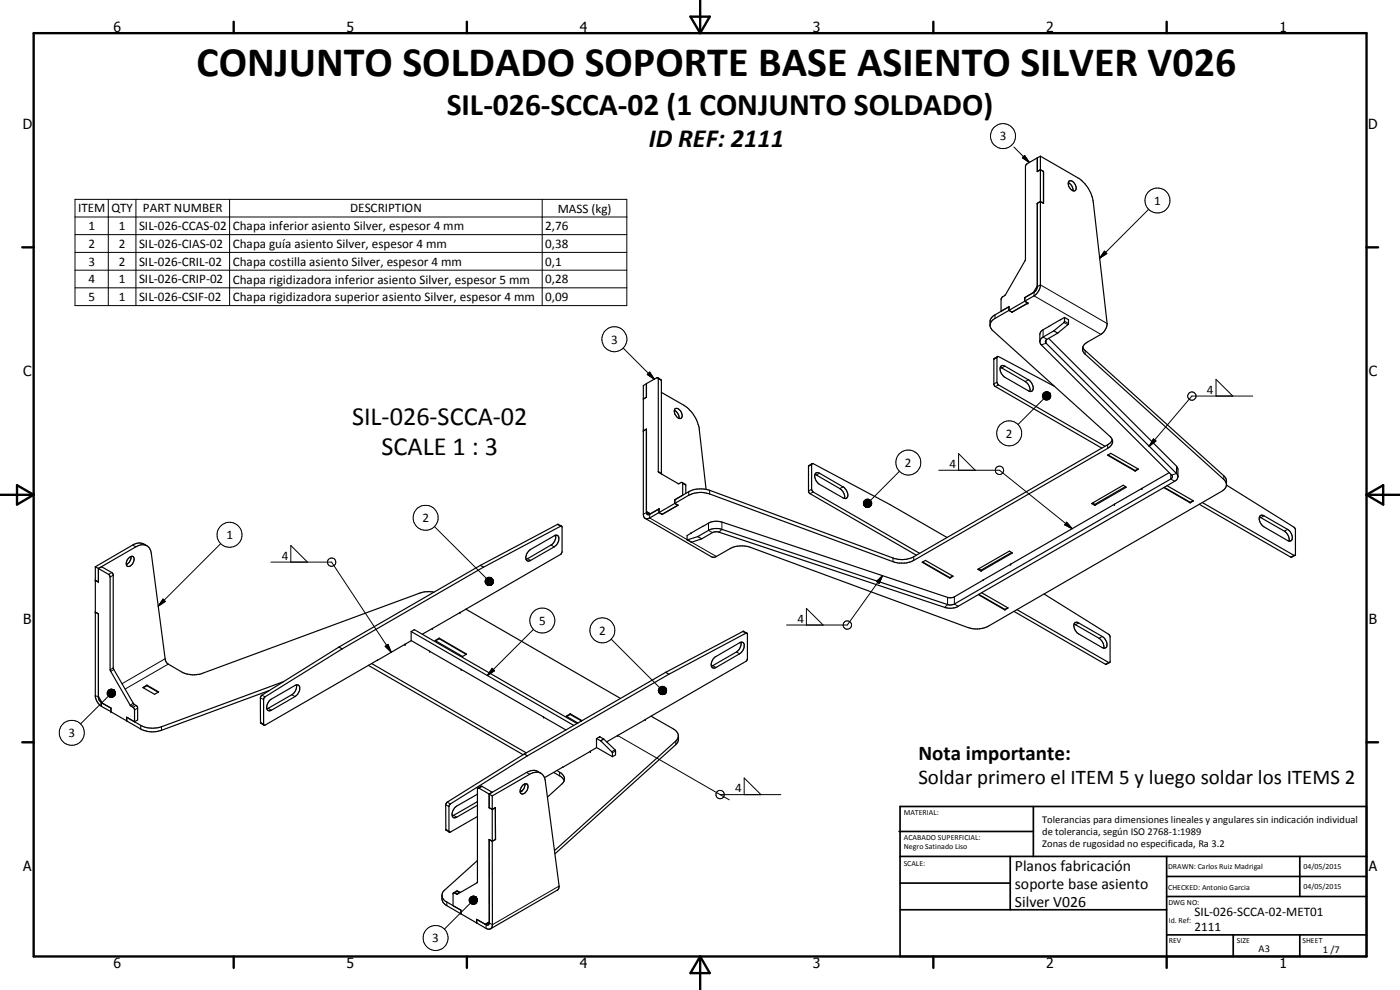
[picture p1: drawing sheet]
<svg xmlns="http://www.w3.org/2000/svg" width="420mm" height="297mm" viewBox="0 0 420 297" stroke-linecap="round" stroke-linejoin="round" font-family="sans-serif">
<g fill="none" stroke="#000" stroke-width=".35">
<path d="M311.3 47.4v4.1l.9-.6 1 .5M311.3 47.4l-3.1 1.7-.4 .7v28.1l-6 10.5-1.3 1.1-.1 3.9 2.4-1.4M312.2 46.9v38.9a4.3 4.3 0 0 1-1.9 3l-2.8 1.6M312.2 46.9l11.3 6.4a10.3 10.3 0 0 1 4.6 7.4l4.2 36.4a4.4 4.4 0 0 1-1.9 3.2l-4.1 2.4a2.1 2.1 0 0 0-.6 3.6l41.6 37.5 .8 1.5M312.2 46.9l-.9 .5M313.2 51.4v9.6M313.2 51.4l-.1 .1M320.6 54.8a2.5 2.5 0 0 1 1.4 2.4M320.7 54.4a1.3 1.3 0 0 1 2 .9l.3 1.1a.81 .81 0 0 1-.6 .9 .81 .81 0 0 1-.9-.4 2.15 2.15 0 0 1-.8-2.5zM313.1 61h.1M313.2 61l-1-.5-.9 .5v25.3l-.8 1.2-3 1.8v1.1M302.8 93.1l.9 .6"/>
<path d="M302.8 92v1.1M302.8 93.1l-4.9 2.9-.6 .8-.2 .7M302.8 92l-4.5 2.7-.8 .7-.4 .8v1.5l.5 1.2 35.5 32a1.94 1.94 0 0 1-.3 3.4l-58.6 33.8a8 8 0 0 1-4.8 .8l-56.4-20.7a7.9 7.9 0 0 0-6.3 .4l-4.2 2.4M302.8 93.1l.9 .5M303.7 93.6v.1M307.5 90.4l1 .5-4.8 2.8M307.5 90.4l-4.7 2.7M307.5 90.4l1 .5-4.8 2.7M311.3 85.8l-1.2 2-2.6 1.5M314.7 98h.1M314.8 97.9v.1M314.8 98l-2.5 1.6-.2 .7v2.2"/>
<path d="M316.3 99.3l1.1 .6M316.3 99.3l-3.8 2.2-.4 1M317.4 99.9l-3.4 2-.3 .5 .3 .6 39.1 39.1 .4 .9M319.5 95.2l-4.8 2.8M319.5 95.2l1.2 .7-.1 1.4-3.2 2.6M319.5 95.2l-.2 1.6-3 2.5M194 115.1l-.9 .6v38.6a1.16 1.16 0 0 0 .5 1.2 1.16 1.16 0 0 0 1.4-.1l2.8-1.6M194 119.2l-.9 .6M194 115.1v4.1M197.4 113.3l1.1 .9 .1 28.1M197.4 113.3l.2 .3v28l5.9 3.5 1.3-.3 .1 3.8-2.4 1.4M197.4 113.3l-3.4 1.8"/>
<path d="M198.5 117.7l6.7 3.9a10.6 10.6 0 0 1 4.7 7.4l2 17.9M299.3 107l-.1 7.7 .5 .8 31.9 18.4M299.3 107h.4l16.8 9M299.4 107l-1.1 .7v7.7l.3 .6 32.1 18.5M300.2 110.2l7.5 4.3a2.87 2.87 0 0 1 1.4 2.9M300.4 109.9l.5-.3 .7 .3 7 4.1a2.22 2.22 0 0 1 .9 3.4l-.9-.1-7-4.1a2.66 2.66 0 0 1-1.2-3.3zM312.1 102.5l.4 1 39.1 39 .3 .5-.3 .6-65.2 37.6-1.1 .3-.9-.1-67.7-22.6a5.2 5.2 0 0 0-4.1 .3l-3.2 1.9M314.7 101.5l38.4 38.4 .4 .9v2.2M324.9 104.2l.5 .7 41.9 37.8 .7 1.1 .1 1.8M194 128.7v25.1l.2 .5 .6 .1 3-1.7v1.1M194 128.8l-.9 .5M194 128.7l-.9 .6"/>
<path d="M202.4 123.1a2.51 2.51 0 0 1 1.4 2.4M202.5 122.7a1.59 1.59 0 0 1 2.2 1.5l.1 .5a.81 .81 0 0 1-.6 .9 .81 .81 0 0 1-1-.4l-.7-1-.2-.8zM243.7 139.1l-1.1 .7v7.7l.4 .6 32 18.5M243.8 139.1l-.2 .3v7.4l.4 .8 32 18.4M243.8 139.1l23.4 12.3 17.1 9.9M332.4 136.6l1-.6 8.3 4.8-1 .6zM332.5 136.5l8.2 4.7M333.8 132l-.5 .8-.9 .6-58.2 33.6a7.9 7.9 0 0 1-6.2 .4l-55-20.3a8.2 8.2 0 0 0-6.3 .4l-4.2 2.4M168.5 157.9l-1.1-.6-23.2 12.3M194 153.5l1.2 .7zM197.8 153.8l.9 .5M198.7 154.3h.1"/>
<path d="M202.5 151l1 .6M202.5 149.9v1.1M202.5 151l-4.7 2.8M203.4 151.6h.1M203.5 151.6l-4.8 2.7M204.7 144.8l1.1 .7v2.6M207.4 160l-1.2 .7v1.3M207.4 159.9v.1M210.9 157.9l-3.6 2.1M210.9 157.9h.1M210.9 157.9l2-1.1a5.4 5.4 0 0 1 3.8-.2l68 22.7 1.7-.2 8.7-5.1M244.5 142.4l7.5 4.2a2.87 2.87 0 0 1 1.4 3"/>
<path d="M244.8 142l.5-.2 .6 .2 7.1 4.1a2.22 2.22 0 0 1 .9 3.5l-.9-.2-7.1-4.1a2.66 2.66 0 0 1-1.1-3.3zM327.6 151.1l9.5-5.5 .9 .6-9.4 5.4zM327.9 150.9l.7 .4M328.6 151.3v.3M334.5 151.3l-31.2 18M337.8 146l-9.2 5.3M340.7 141.2v.2M341.5 140.7l-.8 .5M349.3 146.3l7.9 4.6M349.4 146.2l7.8 4.5M350.2 145.7l8 4.6-1 .6M350.9 141.8l-16.5 9.5"/>
<path d="M353.5 143l-.4 1-.6 .4-64.9 37.5a5.2 5.2 0 0 1-4.1 .3l-68-22.6-1.5 .1-3.4 2M357.2 150.7v.2M358 150.2l-.8 .5M359.9 151.3l27.5 15.9 .2 .1 1.1-.6M360.8 150.8l27.9 15.9M368.1 145.5l20.5 12.9 .2 .4-.1 7.9M368.1 145.6l-.6 1.1-.9 .7-70 40.5a7.8 7.8 0 0 1-6.2 .4l-65.1-24a7.8 7.8 0 0 0-6.2 .3l-4.4 2.5h-1.1l-20-11.6M378 155.1l7.5 4.3a3.1 3.1 0 0 1 1.4 2.9M378.2 154.8l.5-.2h.4l7.3 4.2a2.47 2.47 0 0 1 1.1 3.4l-.6 .1-.5-.1-7.1-4.1a2.6 2.6 0 0 1-1.1-3.3zM28.6 170.1v38.9a4.4 4.4 0 0 0 1.9 3l2.8 1.5M28.6 174.1l.9 .5M28.6 170.1l.9 .5"/>
<path d="M29.5 170.6l11.3-6.5a2.79 2.79 0 0 1 2.9-.5 2.79 2.79 0 0 1 1.7 2.5l4.2 32 .9 1.2 4.1 2.3a7.8 7.8 0 0 0 6.2 .4l65.1-24a9 9 0 0 1 4.3-.3M29.5 170.6v4.1l-.9-.6M29.5 170.6l1-.5 3.1 1.7 .4 .7v27.9l6.1 10.8 1.2 1v3.8l-.9 .6M29.5 170.6l3.2 1.8 .4 .6v28l6 10.6 1.2 1.1 .1 3.9M38.8 167.3a.79 .79 0 0 1 .8-.4 .79 .79 0 0 1 .6 .6 2.2 2.2 0 0 1-1.9 2.5 1.77 1.77 0 0 1 .5-2.7zM39.3 167a2.63 2.63 0 0 1-1.4 2.4M44.1 163.7a3.5 3.5 0 0 0-4.3-.2l-11.2 6.6M144.2 169.6l-42.5 24.5M144.2 169.6l.9 .6M145.1 170.2l23.5-12.3 .1 7.6-.4 .8-30.3 17.5M145.1 170.2l-42.4 24.5M159 165l7.3-4.2a.84 .84 0 0 1 1.4 .4 2.99 2.99 0 0 1-1.4 2.9l-7.1 4a1.01 1.01 0 0 1-1.3-.1 1.01 1.01 0 0 1 0-1.4z"/>
<path d="M166.7 160.6a3 3 0 0 1-1.3 2.9l-7.5 4.3M206.2 162l1.2 .6M207.4 162.6l.1 .1M209.4 161l-3.2 1M209.4 161l1.2 .7M210.6 161.7l-3.1 1M276.8 168.7l.9-.6 8.3 4.8-.9 .6zM276.9 168.6l8.2 4.7M285.1 173.3v.2M285.9 172.8l-.8 .5M293.4 170.8l9.5-5.4 1 .5-9.5 5.5zM293.7 178.4l7.9 4.6"/>
<path d="M293.7 170.7l.7 .4M293.8 178.4l7.8 4.4M294.4 171.1v.3M294.6 177.8l7.9 4.6-.9 .6M295.1 174h.1M303.3 169.3l-8.2 4.7M303.3 169.3h.1M303.6 165.8l-9.2 5.3M313.3 178.2l19.6 12.3 .3 .5-.2 7.8M28.6 183.6l.9 .6v25.2l.8 1.3 3 1.8M101.7 194.1l-23.3 14.7-.3 .5 .1 7.6 1 .7M101.7 194.1l1 .6"/>
<path d="M102.7 194.7l-23.2 14.4-.4 .7 .1 7.8M110.6 199.6l46.4 26.8M111.5 199.1l46.4 26.8M113.2 198.1h.1M113.3 198.1l-34.1 19.5M121.6 193.3l-8.3 4.8M123.4 189.5v2.7M123.4 192.2l-1.9 1.1M123.4 192.2l39.7 22.9M123.4 189.5l48.8 28.2M124.4 188.9l-1 .6M124.4 188.9v.1"/>
<path d="M124.4 188.9l48.8 28.2M129 195.4v.1M129.8 188.6l-3.1 1.7M130.6 192.2l1.2-.7 8.2 4.8-1.2 .7zM131.8 191.5v.1M131.8 191.6l8.1 4.7M131.8 191.6l-1.1 .7M138 183.8h.1M138.1 183.8l-8.4 4.8M139.8 182.8l46.4 26.7M214.2 197.5l7.7-4.6a.84 .84 0 0 1 1.4 .4v1.1l-.9 1.4-7.5 4.5a.97 .97 0 0 1-1.2-.1 .97 .97 0 0 1-.2-1.2zM222.4 192.7a3 3 0 0 1-1.4 2.9l-7.5 4.3"/>
<path d="M224.1 190l-1.1-.6-23.2 12.3M301.6 182.8v.2M302.4 182.4l-.8 .4M304.3 183.4l27.5 15.9 .2 .1 1-.6M305.2 182.9l27.8 15.9M322.4 187.2l7.4 4.3a3.2 3.2 0 0 1 1.4 3M322.5 186.9l.5-.2 .5 .1 7.3 4.2a2.38 2.38 0 0 1 1 3.4l-.6 .1-.4-.2-7.1-4.1a2.6 2.6 0 0 1-1.2-3.3zM29.5 209l1.2 2 2.6 1.5M33.3 212.5v1.1l4.7 2.7M38 216.3h.1M38 216.3v-1.1l2.4 1.4M42.9 206.3l1.2-.7 3.5 2-1.2 .7z"/>
<path d="M44.1 205.6v.1M44.1 205.7l3.3 2M44.1 205.7l-1.1 .7M80.8 207.2l-32.3 11.9a7.8 7.8 0 0 1-6.3-.4l-4.2-2.4M81 210.1l7.5-4.4 .9-.2a2.09 2.09 0 0 1-.4 3.2l-7.6 4.4a.95 .95 0 0 1-1.2-.1 .95 .95 0 0 1-.1-1.2zM85.1 204.5l-36.6 13.6a8.1 8.1 0 0 1-6.3-.5l-4.2-2.4M89 205.5a2.96 2.96 0 0 1-1.4 2.9l-7.5 4.3M138.4 200.8v.1M163.1 215.1h.1M163.1 215.1l6.8 3.9M171.1 214.2l-1.2 .7 3.6 2.1M171.1 214.2v.2"/>
<path d="M171.1 214.2l3.6 2M171.1 214.4l3.4 1.9M171.1 214.4l-1 .6M195.4 214.9l6.7 3.8a2.1 2.1 0 0 1 .7 3.6l-36.4 32.9M199.8 201.7l-42.5 24.5M199.8 201.7l.9 .6M200.7 202.3l23.1-12.3h.4l.1 7.7-.4 .7-38.5 22.3M200.7 202.3l-42.4 24.5M143.3 238.3l-6.2 3.6a2.59 2.59 0 0 0-1.1 3.4l1.1-.1 6.2-3.6M143.4 236.5l1.2-.6 3.1 1.8-.9 .6M146.8 238.3v4.1M146.8 238.3l.9 .5"/>
<path d="M146.8 238.3l-3-1.8h-.5v28.2l-6 3.6-1.2-.4M147.7 238.8l11.3-6.5a2.79 2.79 0 0 1 2.9-.5 2.79 2.79 0 0 1 1.7 2.5l4.2 31.6-.1 .7-.3 .4-20.2 11.7M147.7 238.8v13.6M156.7 237.2l-.6 .4M156.7 235.8a.92 .92 0 0 1 1.3-.6 .92 .92 0 0 1 .4 1.3 1.55 1.55 0 0 1-2.1 1.5l-.1-1.1zM157.3 226.2l-23.3 14.7-.2 .6v7.5l1.1 .7M157.3 226.2l1 .6M157.5 235.2a2.34 2.34 0 0 1-1.4 2.4M158.3 226.8l-23.1 14.4-.5 .7 .2 7.8M162.3 232a3.5 3.5 0 0 0-4.3-.2l-11.2 6.5M166.2 231.8a5.3 5.3 0 0 1 3.1 2.4M167.2 231.2a3.2 3.2 0 0 1 2.2 2.6l-.5 1.2-4.6 4.2"/>
<path d="M168.9 230.2h.1M177.2 225.4l-13.8 7.9M179 221.6l1.3 .7 3.4 3.3 .1 1.4M179 224.3l4.8 2.7M180 221l-1 .6v2.7l-1.8 1.1M180 221v.1M180 221.1l1.1 .6 3.5 3.4 .1 1.4-.9 .5M185.4 220.6l-3.3 2M185.4 220.6v.1M203.6 220.8l-.1 1.6-.7 1-36.3 32.8M143.3 245l-8.4 4.7M143.3 240.5l-7.6 4.3"/>
<path d="M146.8 251.9v25.4l-.7 .2-3-1.7v1.1l-.1-1.1 2.6 1.5M146.8 251.9h.1M146.8 242.3l.9 .6 1-.6M146.8 251.9l.9 .5M146.8 242.3v.1M147.7 252.4l.1 25.1a1.17 1.17 0 0 1-.6 1.2 1.17 1.17 0 0 1-1.3-.1l-12.1-7.1-.8-.7-.4-1.1 .1-1.5 .5-.9 10.1-9.1M148.7 251.9h.1M148.7 242.3v9.6M148.7 242.3v.1M148.7 251.9l-1 .5M132.7 268.8l.1 .6 .6 .8 4.9 2.9M136.1 267.9l-.1 3.8 2.3 1.4"/>
<path d="M138.2 267.7l-1.1-.4-1 .6M138.3 273.1v1.1M145.6 277.3l1.2-.7z"/>
</g>
<g fill="none" stroke="#000" stroke-width=".3">
<path d="M22.5 59.8h165.6v31.9h-165.6zM32.5 59.8v31.9M40.8 59.8v31.9M68.9 59.8v31.9M162.7 59.8v31.9M304.3 44.1l4.6 4.7M306.8 47.3l.7-.6 1.4 2.1zM307.5 46.7l1.4 2.1-2.1-1.5zM22.5 65.1h165.6M22.5 70.4h165.6M22.5 75.7h165.6M331.5 75.4l.7 .7-2.2 1.4z"/>
<path d="M344.8 62.8l-14.8 14.7M22.5 81.1h165.6M22.5 86.4h165.6M298.6 94.5v1M310.3 87.7v1.1l20.1 11.5M311.3 86l.9-.5 20.1 11.6M313 98.9v2.2l1.2 .7M319.3 96.8l1.2 .6M319.5 96.4l1.2 .7M187 104.4l9.4 9.4M194.3 112.4l.7-.8 1.4 2.2zM195 111.6l1.4 2.2-2.1-1.4z"/>
<path d="M197.6 113.6l.9 .6M299.2 114.7l-.9 .5M299.2 107.3l-.9 .5M299.7 115.5l-1 .5M301.6 109.9l-1 .5M308.6 114l-.9 .5M312.8 118.8l2.2-.9-2.1 1.2zM312.9 118.5l2.1-.6-2.2 .9zM312.9 119.1l2.1-1.2-2 1.5zM313 118.3l2-.4-2.1 .6zM313 119.4l2-1.5-1.9 1.7zM313.1 118.1l1.9-.2-2 .4z"/>
<path d="M313.1 119.6l1.9-1.7-1.7 1.9zM313.2 119.7l-7.7 7.7M313.3 117.9h1.7zM313.3 117.9h1.7l-1.9 .2zM313.5 117.7l.2-.1 1.3 .3zM313.7 117.6l1.3 .3zM314 117.6l1 .3zM314 102v1l-1.5 .5M314.3 117.6l.7 .3zM314.5 117.6l.5 .3zM315 117.9l-1.4 2-.3-.1zM315 117.9l-1.2 2.1-.2-.1z"/>
<path d="M315 117.9l-.9 2.2-.3-.1zM315 117.9l-.6 2.1-.3 .1zM315 117.9l-.4 2-.2 .1zM315 117.9l-.2 1.9-.2 .1zM315 117.9v1.7l-.2 .2zM315 117.9v1.7zM315 117.9l.3 1.3-.1 .2zM315 117.9l.3 1.3zM315 117.9l.3 1zM315 117.9l.3 .7zM315 117.9l.3 .5zM315 117.9l.2 .2z"/>
<path d="M325.7 105.2v1.1M364.9 118.8v-5l5.1 5M376 118.8h-18.3l-12.8 15.1M243.6 139.4l-1 .6M332.4 133.4v1.1M346.1 131.7l.8 .6-2 1.6zM353.1 139.9v2.2l-1.5 .4M130.4 158l15.6 15.5M167.3 157.4l.9 .5M193.1 154.3l.9-.5 1 .5v1.1l11.2 6.5M197.6 141.4l.9 .6M204.9 145.1l.9 .5"/>
<path d="M206.7 147.5v1.1M212.6 157v2.1l1.2 .7M213 147.1v1.1M216.7 156.6v2.2l-.9 .9M243.6 146.8l-1 .5M244 147.6l-.9 .5M245.9 142l-.9 .5M253 146.1l-1 .5M259.1 150.9l.4 1zM259.2 150.6l.3 1.3zM259.2 151.2l.3 .7zM259.2 151.4l.3 .5z"/>
<path d="M259.3 150.4l.2 1.5-.3-1.3zM259.3 151.7l.2 .2zM259.4 150.2l.3-.2-.2 1.9zM259.4 150.2l.1 1.7-.2-1.5zM259.5 151.9l.4 .3zM259.5 151.9l.7 .3zM259.5 151.9l1 .4zM259.5 151.9l1.3 .3zM259.5 151.9l1.5 .2-.2 .1zM259.5 151.9h1.7zM259.5 151.9l1.9-.2-.2 .2zM259.5 151.9l2-.4-.1 .2z"/>
<path d="M259.5 151.9l2.1-.6-.1 .2zM259.5 151.9l2.2-.9-.1 .3zM259.5 151.9l2.1-1.2 .1 .3zM259.5 151.9l2-1.4 .1 .2zM259.5 151.9l1.9-1.7 .1 .3zM259.7 150l.2-.1-.4 2zM259.9 149.9l.2-.1-.6 2.1zM260.1 149.8l.3-.1-.9 2.2zM260.4 149.7l.3 .1-1.2 2.1zM260.7 149.8l.2 .1-1.4 2zM260.9 149.9l.2 .1-1.6 1.9zM261.1 150l.3 .2-1.9 1.7z"/>
<path d="M269.9 141.4l-8.6 8.7M281.7 141.1h18.3l21.8 17.5M287.7 141.1v-5l5 5M320.1 156.7l1.7 1.9-2.3-1.1zM351.4 142.3v1.4l1.1 .7M367.3 142.7v1.1M379.3 154.8l-.9 .5M386.4 158.8l-.9 .6M33.6 171.8l-1 .5M34 172.6l-.9 .5M39.8 163.5l1 .6M48.9 179.7l.7 .8-2.1 1.4z"/>
<path d="M66.2 163.1l-18.7 18.8M81.3 168.7h18.2l17.9 27M87.3 168.7v-5l5 5M145.6 174.4l2.1 .9-2.1-.6zM145.6 174.7l2.1 .6-2-.4zM145.6 174.1l2.1 1.2-2.1-.9zM145.7 173.9l2 1.4-2.1-1.2zM145.7 174.9l2 .4-1.9-.1zM145.8 173.7l.2-.2 1.7 1.8zM145.8 173.7l1.9 1.6-2-1.4zM145.8 175.2l1.9 .1-1.7 .1zM146 175.4l1.7-.1z"/>
<path d="M146 173.5l.3-.2 1.4 2zM146.2 175.5l1.5-.2-1.2 .3zM146.3 173.3l.2-.1 1.2 2.1zM146.5 175.6l1.2-.3zM146.5 173.2h.3l.9 2.1zM146.7 175.7l1-.4zM146.8 173.2h.3l.6 2.1zM147 175.7l.7-.4zM147.1 173.2l.2 .1 .4 2zM147.3 175.6l.4-.3zM147.3 173.3l.2 .1 .2 1.9zM147.5 175.5l.2-.2z"/>
<path d="M147.5 173.4l.2 .2v1.7zM147.7 173.6l.2 .2-.2 1.5zM147.9 173.8l.1 .3-.3 1.2zM148 174.9l-.3 .4zM148 174.1l-.3 1.2zM148.1 174.6l-.4 .7zM148.1 174.3l-.4 1zM158.3 167.6l.9 .5M165.4 163.5l.9 .6M206.4 162l8.6 5M263 174.5l1.9-1.8-1 2.3zM264.9 172.7l-10.6 14.8h-18.3"/>
<path d="M268 167.4v1.1M274.2 167v1.1M284.4 179.2v2.2l-.9 .8M286.4 179.1v2.1l1.2 .7M388.3 166.6l-.9 .6M49.6 197.7l-13 7.4M50.5 199.3l-13 7.5M115.6 193.9l.8-.6 1 2.4zM160.1 188.8l-13.8 13.9M183.4 191.8l14.5 14.5M213.9 199.7l1 .6M221 195.6l.9 .6"/>
<path d="M222.9 189.5l.9 .5M242 187.5v-5l5 5M323.7 186.9l-.9 .6M330.8 191l-1 .5M332.7 198.8l-.9 .5M28.6 208.7l1.1 .5M30.6 210.8l-.1 1.2M32.2 207.8l2.1-.7-2.1 1zM32.2 208.1l2.1-1-2.1 1.2zM32.2 208.3l2.1-1.2-2 1.5zM32.2 207.5l2.1-.4-2.1 .7zM32.3 208.6l2-1.5-1.9 1.7z"/>
<path d="M32.4 207.3l1.9-.2-2.1 .4zM32.4 208.8l1.9-1.7-1.7 1.9zM32.5 208.9l-8.3 8.3M32.5 207.1l.3-.2 1.5 .2zM32.5 207.1h1.8l-1.9 .2zM32.8 206.9l1.5 .2zM33 206.8l1.3 .3zM33.3 206.8l1 .3zM33.6 206.8l.7 .3zM33.8 206.8l.5 .3zM34 200.4l-.9 .6M34.2 200.9l-1 .5"/>
<path d="M34.3 207.1l-1.5 2.1-.2-.2zM34.3 207.1l-1.2 2.1h-.3zM34.3 207.1l-1 2.2-.2-.1zM34.3 207.1l-.7 2.2h-.3zM34.3 207.1l-.4 2.1-.3 .1zM34.3 207.1l-.2 1.9-.2 .2zM34.3 207.1v1.7l-.2 .2zM34.3 207.1l.2 1.6-.2 .1zM34.3 207.1l.2 1.6zM34.3 207.1l.3 1.3zM34.3 207.1l.3 1.1zM34.3 207.1l.3 .8z"/>
<path d="M34.3 207.1l.3 .5zM34.3 207.1l.1 .2zM40 211l-.9 .6M40.3 211.4l-.9 .5M40.8 211.7l-.9 .5M41.3 212.5l-.9 .5M42.2 217.6v1.1M48.5 218.1v1M78.1 209.3l1 .6M78.2 216.7l.9 .6M78.6 208.6l.9 .5M80.5 212.5l.9 .6"/>
<path d="M87.6 208.4l.9 .6M147.7 200.5l.7 .8-2.1 1.4zM197.6 207.1l2.1 1-2.1-.7zM197.6 206.9l2.1 1.2-2.1-1zM197.6 207.4l2.1 .7-2-.4zM197.7 206.6l2 1.5-2.1-1.2zM197.7 207.7l2 .4-1.9-.2zM197.8 207.9l1.9 .2h-1.7zM197.9 206.4l.1-.2 1.7 1.9zM197.9 206.4l1.8 1.7-2-1.5zM198 208.1h1.7l-1.5 .2zM198 206.2l.3-.2 1.4 2.1z"/>
<path d="M198.2 208.3l1.5-.2zM198.3 206h.2l1.2 2.1zM198.4 208.4l1.3-.3zM198.5 206l.3-.1 .9 2.2zM198.7 208.4l1-.3zM198.8 205.9l.2 .1 .7 2.1zM199 208.4l.7-.3zM199 206h.3l.4 2.1zM199.3 208.3l.4-.2zM199.3 206l.2 .2 .2 1.9zM199.5 208.2l.2-.1zM199.5 206.2l.3 .1-.1 1.8z"/>
<path d="M199.8 206.3l.1 .2-.2 1.6zM199.9 206.5l-.2 1.6zM200 207.6l-.3 .5zM200 206.8l-.3 1.3zM200.1 207.3l-.4 .8zM200.1 207.1l-.4 1zM144.7 236l-.9 .5M158 231.8l1 .5M167.9 231.7l.1 1.1M180 221.1h.1M181.1 221.7l-.9 .5M181.2 221.8l-.9 .5"/>
<path d="M184.6 225l-1 .6M184.7 225.3l-.9 .5M185.4 220.7l33.5 19.3M202.8 222.3v1.1M216.1 238.4h18.2M223.3 238.4v-5l5.1 5M133.8 241.5l.9 .5M133.8 248.8l.9 .6M134.2 240.7l1 .5M136.1 244.6l1 .6M143.2 240.6h.1M134.1 270.6v1.1"/>
<path d="M137.4 267.4l-1 .5M137.9 267.7l-1 .5M140.8 269.9l2.1-.7-2.1 .9zM140.8 270.1l2.1-.9-2.1 1.2zM140.8 270.4l2.1-1.2-2 1.5zM140.9 269.6l2-.4-2.1 .7zM140.9 270.7l2-1.5-1.9 1.7zM141 269.4l.2-.2h1.7zM141 269.4l1.9-.2-2 .4zM141 270.9l1.9-1.7-1.6 1.9zM141.2 271l-7.8 7.8M141.2 269.2l.2-.2 1.5 .2z"/>
<path d="M141.4 269l1.5 .2zM141.7 268.9l1.2 .3zM141.9 268.9l1 .3zM142.2 268.9l.7 .3zM142.5 268.9l.4 .3zM142.9 269.2l-1.4 2-.2-.1zM142.9 269.2l-1.1 2.2-.3-.2zM142.9 269.2l-.9 2.2h-.2zM142.9 269.2l-.6 2.2h-.3zM142.9 269.2l-.4 2.1-.2 .1zM142.9 269.2l-.1 1.9-.3 .2zM142.9 269.2v1.8l-.1 .1z"/>
<path d="M142.9 269.2l.2 1.5-.2 .3zM142.9 269.2l.3 1.3-.1 .2zM142.9 269.2l.3 1.3zM142.9 269.2l.4 1zM142.9 269.2l.4 .8zM142.9 269.2l.3 .5zM142.9 269.2l.2 .3zM167.8 265.9l-20 11.6-1-.6-.9 .6v1.1"/>
<circle cx="301" cy="40.8" r="3.7"/>
<circle cx="347.4" cy="60.1" r="3.7"/>
<circle cx="184.4" cy="101.8" r="3.7"/>
<circle cx="357.7" cy="118.9" r="1.25"/>
<circle cx="272.6" cy="138.8" r="3.8"/>
<circle cx="302.9" cy="130" r="3.7"/>
<circle cx="127.7" cy="155.4" r="3.7"/>
<circle cx="300" cy="141.1" r="1.26"/>
<circle cx="68.9" cy="160.5" r="3.7"/>
<circle cx="99.5" cy="168.7" r="1.25"/>
<circle cx="162.8" cy="186.2" r="3.8"/>
<circle cx="180.8" cy="189.1" r="3.7"/>
<circle cx="254.3" cy="187.5" r="1.24"/>
<circle cx="21.5" cy="219.9" r="3.8"/>
<circle cx="216.1" cy="238.4" r="1.25"/>
<circle cx="130.7" cy="281.4" r="3.7"/>
</g>
<g fill="#000">
<circle cx="311.3" cy="61" r=".18"/>
<circle cx="307.5" cy="89.3" r=".18"/>
<circle cx="308.5" cy="90.9" r=".18"/>
<circle cx="193.1" cy="129.3" r=".18"/>
<circle cx="197.8" cy="152.7" r=".18"/>
<circle cx="202.5" cy="150" r=".18"/>
<circle cx="334.4" cy="151.3" r=".18"/>
<circle cx="334.5" cy="151.3" r=".18"/>
<circle cx="342.7" cy="146.6" r=".18"/>
<circle cx="28.6" cy="174.1" r=".18"/>
<circle cx="303.3" cy="169.3" r=".18"/>
<circle cx="28.6" cy="183.6" r=".18"/>
<circle cx="121.5" cy="193.3" r=".18"/>
<circle cx="121.6" cy="193.3" r=".18"/>
<circle cx="128.9" cy="195.4" r=".18"/>
<circle cx="129.7" cy="188.6" r=".18"/>
<circle cx="138" cy="183.8" r=".18"/>
<circle cx="33.3" cy="213.5" r=".18"/>
<circle cx="138.4" cy="200.9" r=".18"/>
<circle cx="163.1" cy="215.1" r=".18"/>
<circle cx="193.6" cy="215.9" r=".18"/>
<circle cx="177.2" cy="225.4" r=".18"/>
<circle cx="185.4" cy="220.7" r=".18"/>
</g>
<g fill="none" stroke="#000" stroke-width=".71">
<path d="M10.1 9.9h400v277.1h-400zM70.1 6.5v3.4M140.1 6.5v3.4M207.2 5h5.8l-2.9 4.9zM210.1 0v9.9M280.1 6.5v3.4M350.1 6.5v3.4M6.7 74.2h3.4M410.1 74.2h3.5M.1 148.5h10M5.1 145.6l5 2.9-5 2.9zM410.1 148.5h10"/>
<path d="M410.1 148.5l5-2.9v5.8zM6.7 222.7h3.4M410.1 222.7h3.5M70.1 287v3.4M140.1 287v3.4M210.1 287v10M210.1 287l2.9 5h-5.8zM280.1 287v3.4M350.1 287v3.4"/>
</g>
<g fill="none" stroke="#000" stroke-width=".51">
<path d="M269.8 249.5h40.3M270.1 242h140v45h-140zM270.1 257h140M303.2 257v16M310.1 242v15M350.1 257v30M390.1 257v12M270.1 265h33.1M270.1 273h80M350.1 269h60M350.1 263h60M350.1 280.5h60"/>
<path d="M370.1 280.5v6.5M390.1 280.5v6.5"/>
</g>
<g fill="#000">
<path d="M307.5 46.7l1.4 2.1-2.1-1.5zM331.5 75.4l.7 .7-2.2 1.4zM195 111.6l1.4 2.2-2.1-1.4zM314.5 117.6l.5 .3zM314.3 117.6l.7 .3zM314 117.6l1 .3zM313.7 117.6l1.3 .3zM313.5 117.7l.2-.1 1.3 .3zM313.3 117.9h1.7zM313.3 117.9h1.7l-1.9 .2zM313 118.3l2-.4-2.1 .6zM312.9 118.5l2.1-.6-2.2 .9z"/>
<path d="M312.8 118.8l2.2-.9-2.1 1.2zM312.9 119.1l2.1-1.2-2 1.5zM313 119.4l2-1.5-1.9 1.7zM313.1 119.6l1.9-1.7-1.7 1.9zM315 117.9l-1.4 2-.3-.1zM315 117.9l-1.2 2.1-.2-.1zM315 117.9l-.9 2.2-.3-.1zM315 117.9l-.6 2.1-.3 .1zM315 117.9l-.4 2-.2 .1zM315 117.9v1.7l-.2 .2zM315 117.9v1.7zM315 117.9l.3 1.3-.1 .2z"/>
<path d="M315 117.9l.3 1.3zM315 117.9l.3 1zM315 117.9l.3 .7zM315 117.9l.3 .5zM315 117.9l.2 .2zM346.1 131.7l.8 .6-2 1.6zM259.5 151.9l.4 .3zM259.5 151.9l.7 .3zM259.5 151.9l1 .4zM259.5 151.9l1.3 .3zM259.5 151.9l1.5 .2-.2 .1zM259.5 151.9h1.7z"/>
<path d="M259.5 151.9l1.9-.2-.2 .2zM259.5 151.9l2.1-.6-.1 .2zM259.5 151.9l2.2-.9-.1 .3zM259.5 151.9l2.1-1.2 .1 .3zM259.5 151.9l2-1.4 .1 .2zM259.5 151.9l1.9-1.7 .1 .3zM261.1 150l.3 .2-1.9 1.7zM260.9 149.9l.2 .1-1.6 1.9zM260.7 149.8l.2 .1-1.4 2zM260.4 149.7l.3 .1-1.2 2.1zM260.1 149.8l.3-.1-.9 2.2zM259.9 149.9l.2-.1-.6 2.1z"/>
<path d="M259.4 150.2l.3-.2-.2 1.9zM259.4 150.2l.1 1.7-.2-1.5zM259.3 150.4l.2 1.5-.3-1.3zM259.2 150.6l.3 1.3zM259.1 150.9l.4 1zM259.2 151.2l.3 .7zM259.2 151.4l.3 .5zM259.3 151.7l.2 .2zM320.1 156.7l1.7 1.9-2.3-1.1zM48.9 179.7l.7 .8-2.1 1.4zM148 174.9l-.3 .4zM148.1 174.6l-.4 .7z"/>
<path d="M148.1 174.3l-.4 1zM148 174.1l-.3 1.2zM147.9 173.8l.1 .3-.3 1.2zM147.7 173.6l.2 .2-.2 1.5zM147.5 173.4l.2 .2v1.7zM147.1 173.2l.2 .1 .4 2zM146.8 173.2h.3l.6 2.1zM146.5 173.2h.3l.9 2.1zM146.3 173.3l.2-.1 1.2 2.1zM146 173.5l.3-.2 1.4 2zM145.8 173.7l.2-.2 1.7 1.8zM145.8 173.7l1.9 1.6-2-1.4z"/>
<path d="M145.7 173.9l2 1.4-2.1-1.2zM145.6 174.1l2.1 1.2-2.1-.9zM145.6 174.4l2.1 .9-2.1-.6zM145.6 174.7l2.1 .6-2-.4zM145.8 175.2l1.9 .1-1.7 .1zM146 175.4l1.7-.1zM146.2 175.5l1.5-.2-1.2 .3zM146.5 175.6l1.2-.3zM146.7 175.7l1-.4zM147 175.7l.7-.4zM147.3 175.6l.4-.3zM147.5 175.5l.2-.2z"/>
<path d="M263 174.5l1.9-1.8-1 2.3zM115.6 193.9l.8-.6 1 2.4zM33.8 206.8l.5 .3zM33.6 206.8l.7 .3zM33.3 206.8l1 .3zM33 206.8l1.3 .3zM32.8 206.9l1.5 .2zM32.5 207.1l.3-.2 1.5 .2zM32.5 207.1h1.8l-1.9 .2zM32.2 207.5l2.1-.4-2.1 .7zM32.2 207.8l2.1-.7-2.1 1zM32.2 208.1l2.1-1-2.1 1.2z"/>
<path d="M32.2 208.3l2.1-1.2-2 1.5zM32.3 208.6l2-1.5-1.9 1.7zM32.4 208.8l1.9-1.7-1.7 1.9zM34.3 207.1l-1.5 2.1-.2-.2zM34.3 207.1l-1.2 2.1h-.3zM34.3 207.1l-1 2.2-.2-.1zM34.3 207.1l-.7 2.2h-.3zM34.3 207.1l-.4 2.1-.3 .1zM34.3 207.1v1.7l-.2 .2zM34.3 207.1l.2 1.6-.2 .1zM34.3 207.1l.2 1.6zM34.3 207.1l.3 1.3z"/>
<path d="M34.3 207.1l.3 1.1zM34.3 207.1l.3 .8zM34.3 207.1l.3 .5zM34.3 207.1l.1 .2zM147.7 200.5l.7 .8-2.1 1.4zM200 207.6l-.3 .5zM200.1 207.3l-.4 .8zM200.1 207.1l-.4 1zM200 206.8l-.3 1.3zM199.9 206.5l-.2 1.6zM199.8 206.3l.1 .2-.2 1.6zM199.5 206.2l.3 .1-.1 1.8z"/>
<path d="M199 206h.3l.4 2.1zM198.8 205.9l.2 .1 .7 2.1zM198.5 206l.3-.1 .9 2.2zM198.3 206h.2l1.2 2.1zM198 206.2l.3-.2 1.4 2.1zM197.9 206.4l.1-.2 1.7 1.9zM197.9 206.4l1.8 1.7-2-1.5zM197.7 206.6l2 1.5-2.1-1.2zM197.6 206.9l2.1 1.2-2.1-1zM197.6 207.1l2.1 1-2.1-.7zM197.6 207.4l2.1 .7-2-.4zM197.8 207.9l1.9 .2h-1.7z"/>
<path d="M198 208.1h1.7l-1.5 .2zM198.2 208.3l1.5-.2zM198.4 208.4l1.3-.3zM198.7 208.4l1-.3zM199 208.4l.7-.3zM199.3 208.3l.4-.2zM199.5 208.2l.2-.1zM142.5 268.9l.4 .3zM142.2 268.9l.7 .3zM141.9 268.9l1 .3zM141.7 268.9l1.2 .3zM141.4 269l1.5 .2z"/>
<path d="M141.2 269.2l.2-.2 1.5 .2zM141 269.4l.2-.2h1.7zM140.9 269.6l2-.4-2.1 .7zM140.8 269.9l2.1-.7-2.1 .9zM140.8 270.1l2.1-.9-2.1 1.2zM140.8 270.4l2.1-1.2-2 1.5zM140.9 270.7l2-1.5-1.9 1.7zM141 270.9l1.9-1.7-1.6 1.9zM142.9 269.2l-1.4 2-.2-.1zM142.9 269.2l-1.1 2.2-.3-.2zM142.9 269.2l-.9 2.2h-.2zM142.9 269.2l-.6 2.2h-.3z"/>
<path d="M142.9 269.2l-.4 2.1-.2 .1zM142.9 269.2v1.8l-.1 .1zM142.9 269.2l.2 1.5-.2 .3zM142.9 269.2l.3 1.3-.1 .2zM142.9 269.2l.3 1.3zM142.9 269.2l.4 1zM142.9 269.2l.4 .8zM142.9 269.2l.3 .5zM142.9 269.2l.2 .3z"/>
</g>
<path d="M313 118.1h2M314.8 117.9v2M259.5 151.7h2M259.7 149.9v2M145.7 175.1h2M32.2 207.3h2.1M197.7 207.9h2M140.9 269.4h2M142.7 269.2v2.1" fill="none" stroke="#000" stroke-width=".38"/>
<path d="M147.5 173.3v2M34.1 207.1v2.1M199.5 206v2.1" fill="none" stroke="#000" stroke-width=".42"/>
<text font-size="12.6" x="59" y="22.8">CONJUNTO SOLDADO SOPORTE BASE ASIENTO SILVER V026</text>
<text font-size="9.4" x="134.1" y="34.6">SIL-026-SCCA-02 (1 CONJUNTO SOLDADO)</text>
<g font-size="7.9">
<text x="194.7" y="44.1">ID REF: 2111</text>
<text x="105.7" y="127.6">SIL-026-SCCA-02</text>
<text x="114.5" y="136.6">SCALE 1 : 3</text>
</g>
<g font-size="6.3">
<text x="275.6" y="227.9">Nota importante:</text>
<text x="275.6" y="235.1">Soldar primero el ITEM 5 y luego soldar los ITEMS 2</text>
</g>
<g font-size="4.7">
<text x="304.6" y="261.2">Planos fabricación</text>
<text x="304.6" y="266.6">soporte base asiento</text>
<text x="304.6" y="272">Silver V026</text>
</g>
<g font-size="4.2">
<text x="34" y="9.6">6</text>
<text x="104" y="9.6">5</text>
<text x="174" y="9.6">4</text>
<text x="244" y="9.6">3</text>
<text x="314" y="9.6">2</text>
<text x="384" y="9.6">1</text>
<text x="6.8" y="38.7">D</text>
<text x="410.6" y="38.7">D</text>
<text x="7" y="112.9">C</text>
<text x="410.8" y="112.9">C</text>
<text x="7" y="187.1">B</text>
<text x="410.8" y="187.1">B</text>
<text x="7" y="261.4">A</text>
<text x="410.8" y="261.4">A</text>
<text x="34" y="290.4">6</text>
<text x="104" y="290.4">5</text>
<text x="174" y="290.4">4</text>
<text x="244" y="290.4">3</text>
<text x="314" y="290.4">2</text>
<text x="384" y="290.4">1</text>
</g>
<g font-size="3.9">
<text x="300" y="42.1">3</text>
<text x="23.4" y="63.7">ITEM</text>
<text x="33.4" y="63.8">QTY</text>
<text x="42.9" y="63.7">PART NUMBER</text>
<text x="105.1" y="63.8">DESCRIPTION</text>
<text x="167.4" y="63.8">MASS (kg)</text>
<text x="346.4" y="61.4">1</text>
<text x="26.5" y="69">1</text>
<text x="35.7" y="69">1</text>
<text x="41.7" y="69">SIL-026-CCAS-02</text>
<text x="69.8" y="69.1">Chapa inferior asiento Silver, espesor 4 mm</text>
<text x="163.6" y="69">2,76</text>
<text x="26.5" y="74.4">2</text>
<text x="35.7" y="74.4">2</text>
<text x="41.7" y="74.4">SIL-026-CIAS-02</text>
<text x="69.8" y="74.5">Chapa guía asiento Silver, espesor 4 mm</text>
<text x="163.6" y="74.4">0,38</text>
<text x="26.5" y="79.7">3</text>
<text x="35.7" y="79.7">2</text>
<text x="41.7" y="79.7">SIL-026-CRIL-02</text>
<text x="69.8" y="79.8">Chapa costilla asiento Silver, espesor 4 mm</text>
<text x="163.6" y="79.7">0,1</text>
<text x="26.5" y="85">4</text>
<text x="35.7" y="85">1</text>
<text x="41.7" y="85">SIL-026-CRIP-02</text>
<text x="69.8" y="85.1">Chapa rigidizadora inferior asiento Silver, espesor 5 mm</text>
<text x="163.6" y="85">0,28</text>
<text x="26.5" y="90.3">5</text>
<text x="35.7" y="90.3">1</text>
<text x="41.7" y="90.3">SIL-026-CSIF-02</text>
<text x="69.8" y="90.4">Chapa rigidizadora superior asiento Silver, espesor 4 mm</text>
<text x="163.6" y="90.3">0,09</text>
<text x="183.4" y="103.1">3</text>
<text x="362.2" y="118.1">4</text>
<text x="301.9" y="131.3">2</text>
<text x="271.6" y="140.1">2</text>
<text x="285" y="140.4">4</text>
<text x="67.9" y="161.7">1</text>
<text x="126.8" y="156.6">2</text>
<text x="84.6" y="167.9">4</text>
<text x="161.8" y="187.5">5</text>
<text x="179.8" y="190.4">2</text>
<text x="239.3" y="186.8">4</text>
<text x="20.6" y="221.1">3</text>
<text x="220.6" y="237.7">4</text>
<text x="358.5" y="275">SIL-026-SCCA-02-MET01</text>
<text x="358.5" y="279.4">2111</text>
<text x="129.7" y="282.7">3</text>
</g>
<g font-size="3.1">
<text x="312.7" y="246.8">Tolerancias para dimensiones lineales y angulares sin indicación individual</text>
<text x="312.7" y="250.4">de tolerancia, según ISO 2768-1:1989</text>
<text x="312.7" y="254">Zonas de rugosidad no especificada, Ra 3.2</text>
<text x="377.7" y="285.6">A3</text>
<text x="397" y="285.9">1 /7</text>
</g>
<g font-size="2.4">
<text x="271.2" y="244.4">MATERIAL:</text>
<text x="271.3" y="252">ACABADO SUPERFICIAL:</text>
<text x="271.3" y="254.6">Negro Satinado Liso</text>
<text x="271.2" y="259.7">SCALE:</text>
<text x="350.6" y="260.8">DRAWN: Carlos Ruiz Madrigal</text>
<text x="391.2" y="260.6">04/05/2015</text>
<text x="350.6" y="267">CHECKED: Antonio Garcia</text>
<text x="391.2" y="266.7">04/05/2015</text>
<text x="350.6" y="271.4">DWG NO:</text>
<text x="350.8" y="276.9">Id. Ref:</text>
<text x="350.8" y="282.8">REV</text>
<text x="371.2" y="282.9">SIZE</text>
<text x="390.9" y="282.9">SHEET</text>
</g>
</svg>
